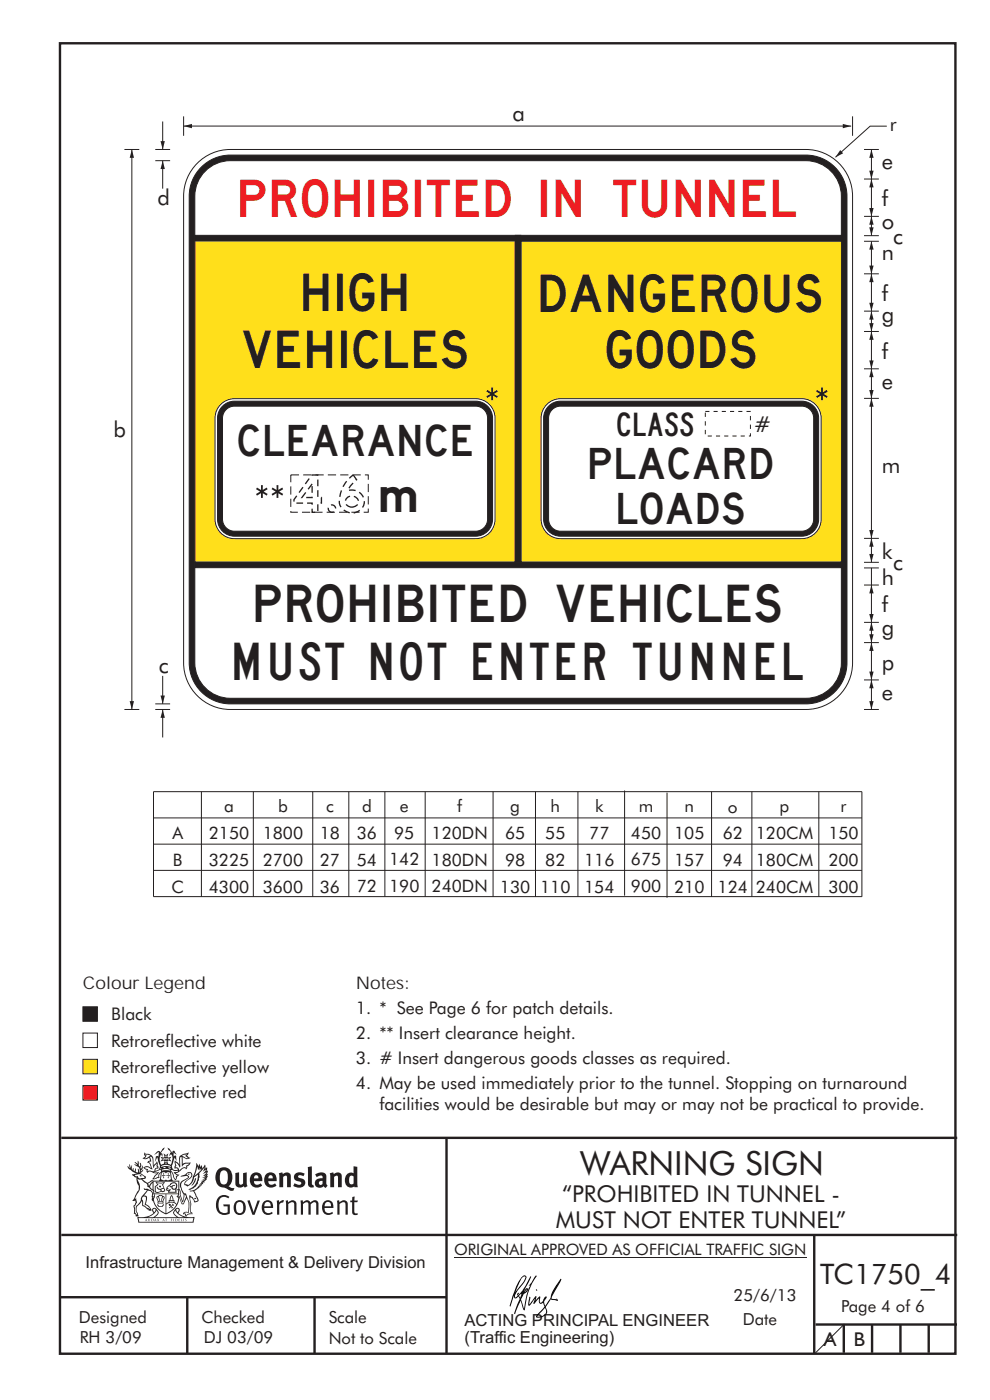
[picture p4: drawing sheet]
<svg xmlns="http://www.w3.org/2000/svg" width="210mm" height="297mm" viewBox="0 0 210 297" stroke-linecap="round" stroke-linejoin="round" font-family="sans-serif">
<g fill="none" stroke="#231f20" stroke-width=".51">
<path d="M12.7 9.2h190v278h-190zM13 241.4h190M94.7 241.4v45.8M12.7 275.2h82M13 262h190M39.7 275.2v12M66.7 275.2v12M172.7 262.2v25M173 281h30M179 281v6M185 281v6M191 281v6"/>
<path d="M197 281v6"/>
</g>
<path d="M96.3 266.7h74.7" fill="none" stroke="#231f20" stroke-width=".21"/>
<path d="M17.6 219.2h3.1v3h-3.1z" fill-rule="evenodd" fill="#fff" stroke="#231f20" stroke-width=".21"/>
<path d="M17.6 230.3h3.1v3.1h-3.1z" fill-rule="evenodd" fill="#ee1d23" stroke="#231f20" stroke-width=".21"/>
<path d="M17.6 213.6h3.1v3.1h-3.1z" fill-rule="evenodd" fill="#231f20" stroke="#231f20" stroke-width=".21"/>
<path d="M17.6 224.7h3.1v3.1h-3.1z" fill-rule="evenodd" fill="#ffdf1b" stroke="#231f20" stroke-width=".21"/>
<g fill="none" stroke="#231f20" stroke-width=".21">
<path d="M32.6 173.5h150.2M32.6 179.1h150.2M42.7 167.9v22.3M53.7 167.9v22.3M66.3 167.9v22.3M74 167.9v22.3M81.6 167.9v22.3M90.2 167.9v22.3M104.6 167.9v22.3M113.6 167.9v22.3M122.6 167.9v22.3M132.5 167.7v22.3"/>
<path d="M141.5 168.1v22.3M150.9 167.9v22.3M159.5 167.9v22.3M173.7 167.9v22.3M32.6 184.6h150.2M182.8 190.2h-150.2v-22.3h150.2v22.3"/>
</g>
<path d="M41.5 35a9.9 9.9 0 0 1 7.3-3.3h122.1a9.9 9.9 0 0 1 9.9 9.9v99a9.9 9.9 0 0 1-9.9 9.9h-122.1a9.9 9.9 0 0 1-9.9-9.9v-99a9.9 9.9 0 0 1 2.6-6.6z" fill-rule="evenodd" fill="#fff" stroke="#231f20" stroke-width=".21"/>
<path d="M42.7 35.5a8.7 8.7 0 0 1 6.1-2.6h122.1a8.7 8.7 0 0 1 8.8 8.7v99a8.7 8.7 0 0 1-8.8 8.7h-122.1a8.7 8.7 0 0 1-8.7-8.7v-99a8.7 8.7 0 0 1 2.6-6.1z" fill-rule="evenodd" fill="#231f20" stroke="#231f20" stroke-width=".21"/>
<path d="M43.2 36.7a7.5 7.5 0 0 1 5.6-2.6h122.1a7.6 7.6 0 0 1 7.6 7.5v99a7.6 7.6 0 0 1-7.6 7.5h-122.1a7.6 7.6 0 0 1-7.5-7.5v-99a7.5 7.5 0 0 1 1.9-4.9z" fill-rule="evenodd" fill="#fff" stroke="#231f20" stroke-width=".21"/>
<path d="M41.3 119.2h137.2v1.2h-137.2z" fill-rule="evenodd" fill="#231f20" stroke="#231f20" stroke-width=".21"/>
<path d="M41.3 50.5h68v68.7h-68z" fill-rule="evenodd" fill="#ffdf1b" stroke="#231f20" stroke-width=".21"/>
<path d="M151.1 109.5v4.3" fill="none" stroke="#231f20" stroke-width=".21"/>
<path d="M110.5 51.1h68v68.1h-68z" fill-rule="evenodd" fill="#ffdf1b" stroke="#231f20" stroke-width=".21"/>
<g fill="#231f20" stroke="#231f20" stroke-width=".21">
<path d="M109.3 49.9h1.2v69.3h-1.2z" fill-rule="evenodd"/>
<path d="M41.3 49.9h137.2v1.2h-137.2z" fill-rule="evenodd"/>
</g>
<path d="M183.3 144.2h3.1M183.3 150.5h3.1M184.9 144.2v6.3" fill="none" stroke="#231f20" stroke-width=".21"/>
<g fill="#231f20">
<path d="M184.4 148.7h.9l-.4 1.8z"/>
<path d="M184.9 144.2l.4 1.8h-.9z"/>
</g>
<path d="M38.9 24.7v4.1M38.9 26.7h141.6" fill="none" stroke="#231f20" stroke-width=".21"/>
<g fill="#231f20">
<path d="M178.8 26.3l1.7 .4-1.7 .5z"/>
<path d="M38.9 26.7l1.8-.4v.9z"/>
</g>
<path d="M26.4 31.7h3.1M188.1 26.8h-3.5l-7.4 6.6" fill="none" stroke="#231f20" stroke-width=".21"/>
<path d="M178.2 31.8l.6 .7-1.6 .9z" fill="#231f20"/>
<path d="M28 31.7v118.8" fill="none" stroke="#231f20" stroke-width=".21"/>
<g fill="#231f20">
<path d="M27.5 148.7h.9l-.4 1.8z"/>
<path d="M28 31.7l.4 1.8h-.9z"/>
</g>
<path d="M180.8 24.7v4.1M184.9 136.3v7.9M26.4 150.5h3.1" fill="none" stroke="#231f20" stroke-width=".21"/>
<g fill="#231f20">
<path d="M184.4 142.5h.9l-.4 1.7z"/>
<path d="M184.9 136.3l.4 1.8h-.9z"/>
</g>
<path d="M183.3 136.3h3.1M183.3 132h3.1M184.9 124.1v7.9" fill="none" stroke="#231f20" stroke-width=".21"/>
<g fill="#231f20">
<path d="M184.4 130.3h.9l-.4 1.7z"/>
<path d="M184.9 124.1l.4 1.8h-.9z"/>
</g>
<path d="M183.3 124.1h3.1M184.9 132v4.3" fill="none" stroke="#231f20" stroke-width=".21"/>
<g fill="#231f20">
<path d="M184.4 134.5h.9l-.4 1.8z"/>
<path d="M184.9 132l.4 1.8h-.9z"/>
</g>
<path d="M183.3 119.3h3.1M184.9 114.2v5.1M183.3 120.5h3.1M184.9 120.5v3.6" fill="none" stroke="#231f20" stroke-width=".21"/>
<g fill="#231f20">
<path d="M184.4 117.5h.9l-.4 1.8z"/>
<path d="M184.9 114.2l.4 1.8h-.9z"/>
</g>
<path d="M184.9 84.5v29.7M183.3 114.2h3.1" fill="none" stroke="#231f20" stroke-width=".21"/>
<g fill="#231f20">
<path d="M184.4 112.4h.9l-.4 1.8z"/>
<path d="M184.9 84.5l.4 1.8h-.9z"/>
</g>
<path d="M184.9 78.2v6.3M183.3 84.5h3.1" fill="none" stroke="#231f20" stroke-width=".21"/>
<g fill="#231f20">
<path d="M184.4 82.7h.9l-.4 1.8z"/>
<path d="M184.9 78.2l.4 1.8h-.9z"/>
</g>
<path d="M183.3 78.2h3.1M184.9 70.3v7.9" fill="none" stroke="#231f20" stroke-width=".21"/>
<g fill="#231f20">
<path d="M184.4 76.5h.9l-.4 1.7z"/>
<path d="M184.9 70.3l.4 1.8h-.9z"/>
</g>
<path d="M183.3 70.3h3.1M184.9 66v4.3" fill="none" stroke="#231f20" stroke-width=".21"/>
<g fill="#231f20">
<path d="M184.4 68.5h.9l-.4 1.8z"/>
<path d="M184.9 66l.4 1.8h-.9z"/>
</g>
<path d="M184.9 58.1v7.9M183.3 66h3.1" fill="none" stroke="#231f20" stroke-width=".21"/>
<g fill="#231f20">
<path d="M184.4 64.2h.9l-.4 1.8z"/>
<path d="M184.9 58.1l.4 1.8h-.9z"/>
</g>
<path d="M183.3 58.1h3.1M184.9 51.2v6.9" fill="none" stroke="#231f20" stroke-width=".21"/>
<g fill="#231f20">
<path d="M184.4 56.3h.9l-.4 1.8z"/>
<path d="M184.9 51.2l.4 1.8h-.9z"/>
</g>
<path d="M183.3 51.2h3.1M183.3 50h3.1M184.9 45.9v4.1" fill="none" stroke="#231f20" stroke-width=".21"/>
<g fill="#231f20">
<path d="M184.4 48.2h.9l-.4 1.8z"/>
<path d="M184.9 45.9l.4 1.8h-.9z"/>
</g>
<path d="M184.9 38v7.9M183.3 45.9h3.1" fill="none" stroke="#231f20" stroke-width=".21"/>
<g fill="#231f20">
<path d="M184.4 44.1h.9l-.4 1.8z"/>
<path d="M184.9 38l.4 1.8h-.9z"/>
</g>
<path d="M183.3 38h3.1M184.9 31.7v6.3" fill="none" stroke="#231f20" stroke-width=".21"/>
<g fill="#231f20">
<path d="M184.4 36.2h.9l-.4 1.8z"/>
<path d="M184.9 31.7l.4 1.8h-.9z"/>
</g>
<path d="M183.3 31.7h3.1M32.9 149.3h3.2M34.5 150.5v6" fill="none" stroke="#231f20" stroke-width=".21"/>
<path d="M34.5 150.5l.5 1.8h-.9z" fill="#231f20"/>
<path d="M32.9 150.5h3.2M34.5 143.4v5.9" fill="none" stroke="#231f20" stroke-width=".21"/>
<path d="M34.1 147.6h.9l-.5 1.7z" fill="#231f20"/>
<path d="M32.9 31.7h3.2M34.5 34.1v5.9" fill="none" stroke="#231f20" stroke-width=".21"/>
<path d="M34.5 34.1l.5 1.8h-.9z" fill="#231f20"/>
<path d="M32.9 34.1h3.2M34.5 25.8v5.9" fill="none" stroke="#231f20" stroke-width=".21"/>
<path d="M34.1 29.9h.9l-.5 1.8z" fill="#231f20"/>
<path d="M46.6 86a4.1 4.1 0 0 1 3.1-1.4h51.2a4.1 4.1 0 0 1 4.1 4.1v21.5a4.1 4.1 0 0 1-4.1 4.1h-51.2a4.1 4.1 0 0 1-4.1-4.1v-21.5a4.1 4.1 0 0 1 1-2.7z" fill-rule="evenodd" fill="#fff" stroke="#231f20" stroke-width=".21"/>
<path d="M47.2 86.2a3.6 3.6 0 0 1 2.5-1.1h51.2a3.6 3.6 0 0 1 3.6 3.6v21.5a3.6 3.6 0 0 1-3.6 3.5h-51.2a3.6 3.6 0 0 1-3.6-3.5v-21.5a3.6 3.6 0 0 1 1.1-2.5z" fill-rule="evenodd" fill="#231f20" stroke="#231f20" stroke-width=".21"/>
<path d="M48.2 86.7l1-.5h.5h51.2a2.55 2.55 0 0 1 2.5 2.5v21.5a2.55 2.55 0 0 1-2.5 2.5h-51.2a2.55 2.55 0 0 1-2.5-2.5v-21.5a2.54 2.54 0 0 1 1-2z" fill-rule="evenodd" fill="#fff" stroke="#231f20" stroke-width=".21"/>
<path d="M61.7 100.7h16.4v8h-16.4z" fill="none" stroke="#231f20" stroke-width=".21" stroke-dasharray="1.7 .9" stroke-linecap="butt"/>
<g fill="#231f20">
<path d="M103.4 82.7l.8 .5v-1h.4v1l.8-.5 .2 .4-.8 .5 .8 .5-.2 .3-.8-.5v1h-.4v-1l-.9 .5-.2-.3 .9-.5-.8-.5z"/>
<path d="M54.5 103.4l.9 .5v-1h.3v1l.9-.5 .2 .4-.9 .5 .9 .5-.2 .3-.9-.5v1h-.3v-1l-.9 .5-.2-.3 .9-.5-.9-.5z"/>
<path d="M57.8 103.4l.9 .5v-1h.3v1l.9-.5 .2 .4-.9 .5 .9 .5-.2 .3-.9-.5v1h-.3v-1l-.9 .5-.2-.3 .9-.5-.9-.5z"/>
</g>
<path d="M151.1 109.5v4.3" fill="none" stroke="#231f20" stroke-width=".21"/>
<path d="M173.3 82.7l.9 .5v-1h.3v1l.9-.5 .2 .4-.9 .5 .9 .5-.2 .3-.9-.5v1h-.3v-1l-.9 .5-.2-.3 .9-.5-.9-.5z" fill="#231f20"/>
<path d="M115.8 86a4.1 4.1 0 0 1 3.1-1.4h51.2a4.1 4.1 0 0 1 4.1 4.1v21.5a4.1 4.1 0 0 1-4.1 4.1h-51.2a4.1 4.1 0 0 1-4.1-4.1v-21.5a4.1 4.1 0 0 1 1-2.7z" fill-rule="evenodd" fill="#fff" stroke="#231f20" stroke-width=".21"/>
<path d="M116.4 86.2a3.6 3.6 0 0 1 2.5-1.1h51.2a3.6 3.6 0 0 1 3.6 3.6v21.5a3.6 3.6 0 0 1-3.6 3.5h-51.2a3.6 3.6 0 0 1-3.6-3.5v-21.5a3.6 3.6 0 0 1 1.1-2.5z" fill-rule="evenodd" fill="#231f20" stroke="#231f20" stroke-width=".21"/>
<path d="M117.3 86.7l1-.5h.6h51.2a2.55 2.55 0 0 1 2.5 2.5v21.5a2.55 2.55 0 0 1-2.5 2.5h-51.2a2.55 2.55 0 0 1-2.5-2.5v-21.5a2.54 2.54 0 0 1 .9-2z" fill-rule="evenodd" fill="#fff" stroke="#231f20" stroke-width=".21"/>
<path d="M149.6 87.3h9.6v5.2h-9.6z" fill="none" stroke="#231f20" stroke-width=".21" stroke-dasharray=".9 .9" stroke-linecap="butt"/>
<path d="M179.1 280.9l-6.1 6.1" fill="none" stroke="#231f20" stroke-width=".21"/>
<g fill="#231f20">
<path d="M47 248.4a2.55 2.55 0 0 0 0 2.7l.3 .2a.81 .81 0 0 0 1-1v-.5a1.04 1.04 0 0 0-1.1-1.5zM46.3 248.1a1.82 1.82 0 0 1 2.1-.2 1.82 1.82 0 0 1 .9 1.8 2.29 2.29 0 0 1-.8 2l.7 .3h.5l-.2 .6a2.87 2.87 0 0 1-2-.7 2.12 2.12 0 0 1-1.7-3.1z" fill-rule="evenodd"/>
<path d="M49.9 248.9l.8-.2v2a.46 .46 0 0 0 .3 .6 .46 .46 0 0 0 .6-.3v-2.1l.7-.2v2.4l.2 .5-.5 .3-.3-.3a1.02 1.02 0 0 1-1.2 .3 1.02 1.02 0 0 1-.6-1.1z" fill-rule="evenodd"/>
<path d="M54 249.5l-.1 .5h.9a.49 .49 0 0 0-.2-.6 .49 .49 0 0 0-.6 .1zM53.4 249.1a1.34 1.34 0 0 1 1.6-.2 1.34 1.34 0 0 1 .6 1.5v.2h-1.7a.77 .77 0 0 0 .5 .8 .77 .77 0 0 0 .9-.4l.3 .5a1.59 1.59 0 0 1-2 .2 1.59 1.59 0 0 1-.5-2.1z" fill-rule="evenodd"/>
<path d="M57 249.5l-.1 .5h1a.49 .49 0 0 0-.2-.6 .49 .49 0 0 0-.7 .1zM56.4 249.1a1.34 1.34 0 0 1 1.6-.2 1.34 1.34 0 0 1 .7 1.5v.2h-1.8a.77 .77 0 0 0 .5 .8 .77 .77 0 0 0 .9-.4l.4 .5a1.59 1.59 0 0 1-2.1 .2 1.59 1.59 0 0 1-.5-2.1z" fill-rule="evenodd"/>
<path d="M59.2 248.9l.7-.2 .1 .4a.95 .95 0 0 1 1-.3 .95 .95 0 0 1 .7 .8v2.3h-.8v-2.3a.46 .46 0 0 0-.8 .1v2.2h-.8z" fill-rule="evenodd"/>
<path d="M62.6 249.1a1.75 1.75 0 0 1 2-.1l-.2 .5-.6-.2a.43 .43 0 0 0-.6 .3l.4 .3a1.04 1.04 0 0 1 1.2 1.1 1.04 1.04 0 0 1-1.4 1l-1.2-.4 .3-.6 1 .4 .4-.4a.88 .88 0 0 0-1-.5l-.4-.2-.1-.4z" fill-rule="evenodd"/>
<path d="M65.3 247.6l.8-.2 .1 3.8 .3 .2 .1 .4a.88 .88 0 0 1-1 0 .88 .88 0 0 1-.3-1z" fill-rule="evenodd"/>
<path d="M67.8 250.6a.43 .43 0 0 0-.1 .7 .43 .43 0 0 0 .7-.1v-.7zM66.8 249.1a1.7 1.7 0 0 1 2.4 .1v1.9l.3 .4-.4 .5-.5-.4a1.03 1.03 0 0 1-1.7-.1 1.03 1.03 0 0 1 .8-1.5h.7v-.4a.8 .8 0 0 0-1.2 .1z" fill-rule="evenodd"/>
<path d="M70 248.9l.7-.2 .1 .4a.95 .95 0 0 1 1-.3 .95 .95 0 0 1 .7 .8v2.3h-.8v-2.3a.46 .46 0 0 0-.8 .1v2.2h-.8z" fill-rule="evenodd"/>
<path d="M74.3 249.5a1.48 1.48 0 0 0 0 1.7h.5l.2-.1v-1.5l-.3-.2zM75 247.4l.8 .1 .1 4.4h-.7l-.1-.2a1.26 1.26 0 0 1-1.4 0 1.26 1.26 0 0 1-.5-1.3 1.29 1.29 0 0 1 .4-1.4 1.29 1.29 0 0 1 1.4-.1z" fill-rule="evenodd"/>
<path d="M46.4 253.9a1.72 1.72 0 0 1 2.3 0l-.3 .3a1.24 1.24 0 0 0-1.4-.2 1.24 1.24 0 0 0-.6 1.4 1.49 1.49 0 0 0 1.2 1.9l.7-.1v-1.3h-.8l-.1-.4h1.3v1.9a1.93 1.93 0 0 1-2.2 0 1.93 1.93 0 0 1-.7-2.2l.2-.8z" fill-rule="evenodd"/>
<path d="M50.4 255.1a1.65 1.65 0 0 0 .2 2.2 .99 .99 0 0 0 1-1.4 .78 .78 0 0 0-.4-.8 .78 .78 0 0 0-.8 0zM50 254.9a1.33 1.33 0 0 1 1.6-.1 1.33 1.33 0 0 1 .5 1.4 1.31 1.31 0 0 1-1.3 1.6 1.31 1.31 0 0 1-1.2-1.6v-.6z" fill-rule="evenodd"/>
<path d="M52.5 254.7l.4-.1 .9 2.6 .8-2.5h.5l-1.1 3h-.5z" fill-rule="evenodd"/>
<path d="M56.3 255.2l-.2 .7h1.3a.7 .7 0 0 0-.3-.8 .7 .7 0 0 0-.8 .1zM55.9 255a1.22 1.22 0 0 1 1.5-.2 1.22 1.22 0 0 1 .5 1.5h-1.8a.93 .93 0 0 0 .5 1 .93 .93 0 0 0 1.1-.2l.2 .3a1.43 1.43 0 0 1-1.8 .1 1.43 1.43 0 0 1-.6-1.7z" fill-rule="evenodd"/>
<path d="M58.7 254.7l.4-.1 .1 .5 .4-.4 .6-.1-.2 .5a.66 .66 0 0 0-.8 .7v1.9h-.4z" fill-rule="evenodd"/>
<path d="M60.6 254.7l.4-.1 .1 .5a.94 .94 0 0 1 1-.5 .94 .94 0 0 1 .8 .8v2.3h-.5l-.1-2.5a.81 .81 0 0 0-1.2 .3v2.2h-.4z" fill-rule="evenodd"/>
<path d="M63.7 254.7l.5-.1 .1 .5 .4-.3a.78 .78 0 0 1 1.1 .3 .9 .9 0 0 1 1-.5 .9 .9 0 0 1 .8 .8v2.3h-.5l-.1-2.5a.67 .67 0 0 0-1.1 .3v2.2h-.5v-2.4l-.4-.3-.7 .4v2.3h-.5z" fill-rule="evenodd"/>
<path d="M69 255.2l-.1 .7h1.3a.7 .7 0 0 0-.3-.8 .7 .7 0 0 0-.9 .1zM68.7 255a1.22 1.22 0 0 1 1.5-.2 1.22 1.22 0 0 1 .5 1.5h-1.8a.93 .93 0 0 0 .4 1 .93 .93 0 0 0 1.2-.2l.1 .3a1.44 1.44 0 0 1-1.7 .1 1.44 1.44 0 0 1-.6-1.7z" fill-rule="evenodd"/>
<path d="M71.4 254.7l.5-.1 .1 .5a.94 .94 0 0 1 1-.5 .94 .94 0 0 1 .8 .8v2.3h-.5l-.1-2.5a.81 .81 0 0 0-1.2 .3v2.2h-.4z" fill-rule="evenodd"/>
<path d="M74.7 253.9l.5-.1v.9h.7l-.1 .3h-.6v2.2l.1 .2h.5l.1 .3a.75 .75 0 0 1-1.2-.6v-2.1h-.4v-.3h.4z" fill-rule="evenodd"/>
<path d="M30.8 244.9l1.1 .3-.9 .5h-.4l.6-.5zM31.8 245.4h.2a2.44 2.44 0 0 1 .4 1.9l.1 .5 .7-1-.1 .6 .3 .3a.57 .57 0 0 0-.6 .7l-1-.1-.5 .2 .2-.5-.8-.3 .7-.1 .9 .5 .1-.1-.6-1.3-.2-.2h.5zM30.7 244.4l-.1 .5 .2 .4-.6 .4a1.04 1.04 0 0 0 1.4-.1l.2 .6-.3 .1-.2 .4a.94 .94 0 0 1 .8 1.1l-.2-.1a1.16 1.16 0 0 0-1.5-.1l.3 .4 .4 .2 .1 .5 .2 .1 .1-.2a.94 .94 0 0 1 1.1 .2l.8 .1-1.2 1.2a1.13 1.13 0 0 0 1.2-.2l.4-.1-.1-.4 .5-.8a.83 .83 0 0 0-.6 1.1l-.3-.1-.7 .4 1.1-1.4-.5 .1-.5-.1 1.3-.5-.1-.1-.9 .4v-.3l.2-.2 .3 .1 .1-.3-.2-.4v-.6l-.1-.4-.7 1v-.7a1.42 1.42 0 0 0-1.6-1.8z" fill-rule="evenodd"/>
<path d="M38.5 245.2l.5-.2 .7-.1-.6 .3 .8 .5h-.3zM38.3 245.5l.2-.1 .1 2a1.69 1.69 0 0 1 1.6-.6l-.8 .5 .1 .5a1.1 1.1 0 0 0-1.5 .6l-.1-.5-.2-.2h-.5l.3-.4-.3-.7a1.42 1.42 0 0 1 .8 1.1l.2-.1zM37.1 246.2l.1 1-.2 .3 .1 .4h.5l.1 .2a.96 .96 0 0 1-1.1-.1l-.1 .1a1.06 1.06 0 0 0 1.3 .2v.1a.72 .72 0 0 1-1 .2l.3 .5 .6 .2-.4 .2-.1 .6-.2-.3-.4-1.1-.4-.4 .4 .9a1.54 1.54 0 0 0 .7 1.2l.2-.3a.58 .58 0 0 1 .4-.8l.2-.1h-.3l-.5-.3 .9-.5a.93 .93 0 0 1 1.2-.5v.2l.2-.2 .1-.5a.99 .99 0 0 0 .7-.8l-1.3 .1-.3 .2-.1-1.4 .9 .4 .9-.3h-.4l-.5-.4 .4-.7-.6 .2a1.46 1.46 0 0 0-1.4 2.1v.4l-.2-.4z" fill-rule="evenodd"/>
<path d="M35.6 248.9l.2 .1-.1 .3 .4 .1h-.4v.6l-.1-.6h-.3l.3-.1z" fill-rule="evenodd"/>
<path d="M34.6 248.9l.2 .1v.3l.3 .1h-.3l-.1 .6v-.6h-.4l.4-.1z" fill-rule="evenodd"/>
<path d="M34.3 248.8a.57 .57 0 0 1 .9 .2 .57 .57 0 0 1 .9-.2l.2 1.4h-.2a.57 .57 0 0 1-.9 0 .69 .69 0 0 1-1.1 0zM34.2 248.1l-.3 2.1-.2 .4h3l-.2-.4-.3-2.1h-.2v.2l-.8-.1-.8 .1v-.2z" fill-rule="evenodd"/>
<path d="M34.2 252.4a.3 .3 0 0 0 .6 0 .3 .3 0 0 0-.6 0zM33.3 250.9l.3 .3-.3 .4a.79 .79 0 0 0 0 1.3l.8-.2-.1-.3a.55 .55 0 0 1-.7-.6l.1-.1 .2 .3 .3 .2 .8-.2-.4-.7 .4-.4-.7 .2zM33 250.7l1.1 .2 .9-.2-.4 .6 .4 1.2a.56 .56 0 0 1-.8 .3l-.2 .1a.73 .73 0 0 1-.9 .1 .73 .73 0 0 1-.3-1v-.4l.6-.4z" fill-rule="evenodd"/>
<path d="M35.6 251.8l.7-.4a.58 .58 0 0 1 1-.1 .58 .58 0 0 1-.4 .9l-.3-.3a.43 .43 0 0 1 .6-.4 .57 .57 0 0 0-.8 .2l-.2-.1-.3 .1 .4 .2a.55 .55 0 0 0 .9 .4v.5h-1.3l.3-.4-.1-.1-.6 .1 .2-.3-.2-.1zM35.4 251.8l-.1 .2a.39 .39 0 0 0 .2 .6h.3l-.2 .4h1.9l-.1-.8a.86 .86 0 0 0-.1-1.3 .86 .86 0 0 0-1.3 .4z" fill-rule="evenodd"/>
<path d="M36 254.8h.8v.2h-.8zM36.4 253.8l.2 .8h-.4zM36.4 253.5l-.3 .5-.1 .6h-.2v.4l-.7 .4 .2 .1a1.48 1.48 0 0 1 2.1 .2l.2-.1-.6-.5v-.5h-.2l-.1-.6z" fill-rule="evenodd"/>
<path d="M35.8 255.4l.4 .1 .1 .3 .3-.2-.2-.2a.38 .38 0 0 1 .5 .5l-.2-.2-.3 .2 .3 .2-.3 .3-.1-.4-.4 .4-.1-.2 .4-.3-.1-.1-.2 .1z" fill-rule="evenodd"/>
<path d="M34.5 254h.2v.2l-.2 .6h-.2zM33.6 255.3h.9v.2a.55 .55 0 0 1-.8 .4v-.2l-.2-.1zM33.4 254h.2l.2 .8h-.2zM33.6 255l.8-.1 .1 .2h-.8zM33.8 253.7h.5l-.2 1.1h-.1zM33.3 253.8l-.1 .3 .3 1.1a.48 .48 0 0 0-.1 .6 .48 .48 0 0 0 .5 .2h.5a.49 .49 0 0 0 .2-.8l.3-1.1-.1-.3a1.42 1.42 0 0 0-1.5 0z" fill-rule="evenodd"/>
<path d="M33.7 251.5l.4 .1 .1 .3h-.3z" fill-rule="evenodd"/>
<path d="M41.3 250.1l.3-.2-.2 .8-.6 .8h-.2l.5-.7z" fill-rule="evenodd"/>
<path d="M39.7 249l.3-.2 .5 .2a.88 .88 0 0 1-.6 1.1 1.22 1.22 0 0 0-.8 1.3l.5 .2a.72 .72 0 0 0 .9-.4l.5-.8 .2-.6 .8-.6v.2a2.85 2.85 0 0 1-2 2.9l.1 .1a2.13 2.13 0 0 0 1.9-1.5v-.3a2.01 2.01 0 0 0 .3-1.7l1.1-1.3-.4 1 .7-.5-.7 1 .8-.4-.8 .8 .7-.2-.9 .6 .8-.1-.8 .4h.7l-.8 .3 .3 .2h-.4l.2 .3h-.4l.2 .3h-.4l.1 .2h-.1a2.16 2.16 0 0 1-2 1.1l.1 .2 .4-.1a.76 .76 0 0 1 .7 .8l.5 1.2-.6 .2a1.45 1.45 0 0 0-1.1-1.3l.2 1.8-.1 1.8 .4 .3a1.07 1.07 0 0 0-1.2 .4v-.3l-.5-.2a.87 .87 0 0 1 1.1-.1v-.7a4.4 4.4 0 0 0-.6-3.1l-.1-.3h-.2a2.16 2.16 0 0 1-.7-2.2l.3-.4 1.2-.7a.55 .55 0 0 0-.4-.8zM37.8 252.4a.76 .76 0 0 1 .3 1.1l.6 1.6 .4-1.7 .2 .1a.61 .61 0 0 1-.1 .9l-.3 .8-.2 .1-.7-1.6-.3 .1a1.18 1.18 0 0 0 .1-1.4zM41.8 247.5l.2 .7 .3-.5v.6l.4-.5a1.9 1.9 0 0 1-1.2 1.4l-.3 .3zM38.2 249.6l1.4-.2 .2 .2v.3l-.5 .2a1.26 1.26 0 0 0-.9 1.9l.2 .7a1.84 1.84 0 0 1 .1 2.1l-.4-1.4a.96 .96 0 0 0-.4-1.2l-.4 .2a.78 .78 0 0 1 0 1.3l.1 .3h.4l.4 1.1a.38 .38 0 0 0 .2 .4 .38 .38 0 0 0 .4-.1l.6-1.2a2.94 2.94 0 0 1 .4 2.5l-.1 .4h-.8l-.3 .4v.2l.4-.1 .1 .4 .2 .1a1.02 1.02 0 0 1 1.3-.5v-.4l-.3-.1 .1-1.8-.3-1.3h.1a1.14 1.14 0 0 1 .8 1 .63 .63 0 0 0 .8-.2 .63 .63 0 0 0-.2-.9l-.6-1.2 .9-.6 .2-.4h.3l-.1-.2h.4l-.1-.3h.3l-.1-.3 .5-.1-.2-.2 .6-.4v-.2h-.2l.4-.5h-.3l.3-.5-.4 .1 .4-.5v-.3l-.3 .2 .2-.7-.1-.2-.4 .3v-.8l-.6 .8-.2-.8-.2 .5-.3-.7-.1 .6-.5-.8-.1 1.4-.6 1.8a1.81 1.81 0 0 1-1 1.5l-.6-.2a1.75 1.75 0 0 1 1.1-1.2 .75 .75 0 0 0 .1-1.3 .75 .75 0 0 0-1.2 .4z" fill-rule="evenodd"/>
<path d="M41.2 254.1h.3l.2 .2-.4 .1z" fill-rule="evenodd"/>
<path d="M29.4 258.4h11.6l-.1 .8h-11.4zM31.3 258.2l.5-.1a2.48 2.48 0 0 0 1.4-1.3l.3 .5-.5 .6-.5 .3zM32.5 256.6l.3-.2 .2 .1-.3 .7zM37.2 256.8a2.65 2.65 0 0 0 1.8 1.4h-1.1l-.5-.3-.5-.6zM37.4 256.5l.2-.1 .3 .2-.3 .6zM29.2 258.2l.1 1.2h11.8l.2-1.1-.2-.1a4.1 4.1 0 0 1-3.3-.9l.3-.4-.1-.6a1.06 1.06 0 0 0-1.3 1l.2 .4 .6 .5h-4.7l.3-.1a.84 .84 0 0 0 .6-.8 .84 .84 0 0 0-.5-.8l-.3-.2h-.5l-.1 .6 .3 .4a4.2 4.2 0 0 1-3.4 .9z" fill-rule="evenodd"/>
<path d="M31 258.7l.1 .2h-.2zM31 258.5l-.3 .6 .4-.2 .2 .2z" fill-rule="evenodd"/>
<path d="M31.3 258.6h.3v.4a.25 .25 0 0 0 .2-.1 .25 .25 0 0 0-.1-.3h.1a.29 .29 0 0 1 0 .4 .29 .29 0 0 1-.4 0 .29 .29 0 0 1 0-.4z" fill-rule="evenodd"/>
<path d="M32.2 258.6a.22 .22 0 0 1 .3 .2 .22 .22 0 0 1-.3 .2zM32 258.6l.1 .4a.33 .33 0 0 0 .4 0 .33 .33 0 0 0 0-.4 .33 .33 0 0 0-.5 0z" fill-rule="evenodd"/>
<path d="M32.9 258.7l.1 .2h-.2zM32.9 258.5l-.2 .6 .3-.2 .2 .2z" fill-rule="evenodd"/>
<path d="M33.3 258.6h.2l.1 .1 .2-.1-.2 .2 .2 .3-.3-.3-.1 .3h-.1l.2-.3z" fill-rule="evenodd"/>
<path d="M34.7 258.7l.1 .2h-.2zM34.7 258.5l-.3 .6 .4-.2 .2 .2z" fill-rule="evenodd"/>
<path d="M35 258.5h.5l-.2 .1v.5h-.2l.1-.5z" fill-rule="evenodd"/>
<path d="M36.2 258.6l.3-.1-.1 .1v.2h.1h-.1v.3h-.2z" fill-rule="evenodd"/>
<path d="M36.7 258.6h.2v.5h-.2z" fill-rule="evenodd"/>
<path d="M37.3 258.6a.22 .22 0 0 1 .3 .2 .22 .22 0 0 1-.3 .2zM37.1 258.6v.4a.33 .33 0 0 0 .5 0 .33 .33 0 0 0 0-.4 .33 .33 0 0 0-.5 0z" fill-rule="evenodd"/>
<path d="M37.8 258.6l.4-.1-.2 .1v.2h.1h-.1v.2l.2 .1h-.4z" fill-rule="evenodd"/>
<path d="M38.4 258.6h.2l-.1 .4 .2 .1h-.3z" fill-rule="evenodd"/>
<path d="M38.9 258.6h.2v.5h-.2z" fill-rule="evenodd"/>
<path d="M39.3 258.6h.2h-.1l.2 .3-.2 .2-.1-.1v-.1l.2 .1z" fill-rule="evenodd"/>
<path d="M34.2 247.4a1.51 1.51 0 0 1 2 .2 2.67 2.67 0 0 0-2.1 0zM35.7 247.6l.4 .1 .1 .3-.4-.1zM34.6 247.6h.5l.1 .2h-.4zM34 247.8l.3 .2h-.3zM34.9 246.9l.3-.2 .3 .2zM34.9 245.6l.2 .1v.3h-.2zM35 245.1l.2 .2 .2-.2-.1 .3h-.2zM35.1 246.3h.2l.1 .4-.2-.2-.2 .2zM35.3 245.7l.2-.1v.4h-.2zM34.4 245.7h.3l.1 .3-.4 .1 .2-.2zM35.7 245.7h.3l-.2 .2 .2 .2-.4-.1zM32.7 244.9l1-.5-.1 1-.2-.2-.3 .2-.3 1.1 .5-1 .3 .9a1.84 1.84 0 0 1 .2 1.7l.4 .1a2.48 2.48 0 0 1 2.2 0l.2-.2-.2-.7 .7-1.8 .4 .7-.2-1-.2-.1-.2 .3v-.9l.6 .4-.6-.8-.3 .1-.1 .4-.5-.9-.5-.3 .2 .5 .6 .5-.5 .8 .4-.4a2.06 2.06 0 0 1 0 2.3l-.5-.2-.2-.6 .1-.1 .8 .2-.4-.5 .4-.5-.7 .2-.2-.2 .2-.7-.5 .4-.5-.4 .2 .7-.2 .2-.7-.2 .4 .5-.4 .5 .8-.2 .1 .1-.2 .6-.5 .2a2.02 2.02 0 0 1 0-2.2l.3 .5-.1-.7-.3-.1 .8-1.2-.4 .3-.5 .8-.2-.3a.8 .8 0 0 0-.8 .5z" fill-rule="evenodd"/>
<path d="M29.2 250.1l.3 .1a.61 .61 0 0 1 .8 .4l.3 .2a.8 .8 0 0 1 .6 1l.4 .1 .5 .5a1 1 0 0 1 .5 1.1l-.1 .7v-.5h-.1a.96 .96 0 0 0-.8-1.3l-.2-.2h-.7l-.1-.1-.1 .1 .1 .3h.6l-1.2 1.3-.2 1-.4 .6a1.33 1.33 0 0 0-.5 1.8l.2 .5a1.26 1.26 0 0 1-.5-1.5l-.1-.3a1.56 1.56 0 0 0 .4-1.7l-.3 .2 .2-.5a3.2 3.2 0 0 0 .7-3zM30.4 253.9h.4a2.06 2.06 0 0 1-.1 1.6l.7 .5 .4 .4-.6-.1-.8-.6-.1-.9a.51 .51 0 0 1 .1-.9zM28.6 249.3a1.52 1.52 0 0 1 2.1 .5l-1.1 .2-.2-.1-.1-.4h-.5zM27.5 247v.8l-.3-.4h-.1a3.1 3.1 0 0 0 1.9 1.6l-1 .1 .5 .6 .5 .1 .1 1.1a1.84 1.84 0 0 1-.3 2.5l-.4 .9-.3 .4 .2 .1 .4-.1 .1 .4-.2 .5-.3 .2 .1 1.7h.2l.3 .5 .1 .1 .4-.1-.1-.5a1.3 1.3 0 0 1-.1-1.7l.9-1 .1 1.1 .6 .2 .5 .5 .1-.1 .2 .3h.5a1.85 1.85 0 0 0-1.2-1.4l.1-.3a1.39 1.39 0 0 0 0-1.4l-.5-.1 .5-.5a.66 .66 0 0 1 .9-.4 .66 .66 0 0 1 .3 .9l-.1 .4 .2-.1v.2l-.1 .3 .2 .5 .1-.3a2.24 2.24 0 0 0 .1-2.2 .73 .73 0 0 1-.7-.7 .73 .73 0 0 1 .6-.7v-.2a.94 .94 0 0 0-.9 .8 .48 .48 0 0 1-.1-.6 .48 .48 0 0 1 .5-.2l.5-.3a.51 .51 0 0 0-.8 .2l-.5 .2-1-.8h.6l.2-.5-1.2-.7 .5-.5v-.3l-.5 .4 .1-.2a.69 .69 0 0 0 .2-1v.4l-.2 .3v-1.1l-.3-.2 .1 .6-.1 .2-.4-1.3v.7l-.6-.4 .5 .7-.6-.2 .3 .3a1 1 0 0 1 .7 1.4l-.2-.8v.9l-.5-.2v-.8l-.2 .7-.2-.1-.1-.6-.2 .4-.2-.2 .1-.7-.2 .5z" fill-rule="evenodd"/>
<path d="M29.6 249.4l.2-.1 .3 .2z" fill-rule="evenodd"/>
<path d="M32.4 250.5h5.6v2l-.2-.1v-1.7h-5.2v2.5h5.2v-.8l.1 .2-.1 1.1v-.3h-2.5v4a4.1 4.1 0 0 0 2.6-3.6l.1-.1a4 4 0 0 1-2.8 3.9 4.2 4.2 0 0 1-2.8-4.7l.1 1.2 .1-.1a3.8 3.8 0 0 0 2.5 3.4v-4h-2.5l-.2-.9z" fill-rule="evenodd"/>
<circle cx="40" cy="249.1" r=".17"/>
</g>
<g fill="#010202">
<path d="M111.6 273.7l.2-.2-.5 .7zM110.4 274.5l.3 .1-.3 .7-.3-.4zM110.9 270.9l.5-.1a9.3 9.3 0 0 1-2 3.2l-.1 .2 1-2.5zM110.6 271a14.7 14.7 0 0 0-2.2 4.9l-.3 1.2 .1 .1 .8-2.4a.42 .42 0 0 0 .2 .7 .42 .42 0 0 0 .6-.3l.2-.2 .2 .6-1.1 3.1h.2l1.1-2.8 .6 1.9 .2 .2 .2-.5a13.5 13.5 0 0 1 2-6.2l.5-.5-.2-.2-1.6 2.1 .4-.1a14.9 14.9 0 0 0-1.3 5.1l-.4-1.2a1.39 1.39 0 0 1 .2-1.8l.1-.2a.92 .92 0 0 0 .8-1.2 .75 .75 0 0 0-.7 .7l-.2 .2 1.6-3.4h-.1l-.4 .7a10.5 10.5 0 0 1-2.2 3.2l.2-.4a.32 .32 0 0 0-.4 .2 .32 .32 0 0 0 .1 .4l-.5 .4a3.2 3.2 0 0 1 1.1-2.3l.5-.6a2.49 2.49 0 0 0 .7-1.6l-.3-.2z" fill-rule="evenodd"/>
<path d="M115.6 277.5a1.15 1.15 0 0 1 .1 1.3 1.15 1.15 0 0 1-1.2 .5h-.5zM112.3 275.1l-.3 1.7 .3 .2 1.2-1.5-.3 1.1 1.1-1.2a.94 .94 0 0 0 .4 1.2l.5-.3 .3 .9-1.2 1.3a.98 .98 0 0 0-.5 1 1.9 1.9 0 0 0 2.3-1.3l-.1-.3a1.02 1.02 0 0 1 .3-1.4l.5-.9 1.5 .3-.2-.5v.3l-1.1-.2v-.2l2-3.6 .1-.3-.1-.1-1.8 2.7a6.6 6.6 0 0 1-1.5 3l-.2-.2a1.01 1.01 0 0 1 .4-1.4l.1-.2-.3-.2-.3 .5-.2 .5-.5 .4-.2-.4 .1-.9-.2-.1-.8 .9 .2-.9h-.1l-1.4 1.7 .2-1.4v-.1z" fill-rule="evenodd"/>
<path d="M113.7 273.5l.3 .3h-.3z" fill-rule="evenodd"/>
</g>
<text font-size="7.9" fill="#ee1d23" x="51" y="46">PROHIBITED IN TUNNEL</text>
<g font-size="7.9" fill="#231f20">
<text x="64.4" y="66">HIGH</text>
<text x="114.7" y="66.2">DANGEROUS</text>
<text x="51.6" y="78.1">VEHICLES</text>
<text x="128.7" y="78.1">GOODS</text>
<text x="62.4" y="108.7">4.6</text>
<text x="54.2" y="132">PROHIBITED VEHICLES</text>
<text x="49.8" y="144.2">MUST NOT ENTER TUNNEL</text>
</g>
<text font-size="7.1" fill="#231f20" x="123" y="249.4">WARNING SIGN</text>
<g font-size="6.6" fill="#231f20">
<text x="50.6" y="96.8">CLEARANCE</text>
<text x="125.2" y="101.7">PLACARD</text>
<text x="131.2" y="111.2">LOADS</text>
</g>
<text font-size="6" fill="#231f20" x="174" y="272.3">TC1750_4</text>
<text font-size="5.3" fill="#231f20" x="80.8" y="108.7">m</text>
<g font-size="4.9" fill="#231f20">
<text x="131" y="92.5">CLASS</text>
<text x="119.2" y="255.1">“PROHIBITED IN TUNNEL -</text>
<text x="117.9" y="260.6">MUST NOT ENTER TUNNEL”</text>
</g>
<g font-size="4.7" fill="#231f20">
<text x="108.7" y="25.7">a</text>
<text x="187.1" y="35.9">e</text>
<text x="33.4" y="43.4">d</text>
<text x="187.1" y="43.7">f</text>
<text x="187.1" y="48.5">o</text>
<text x="189.4" y="51.8">c</text>
<text x="187.1" y="55.2">n</text>
<text x="187.1" y="63.8">f</text>
<text x="187.1" y="68.3">g</text>
<text x="187.1" y="76.1">f</text>
<text x="187.1" y="82.5">e</text>
<text x="24.1" y="92.7">b</text>
<text x="160" y="91.7">#</text>
<text x="187.1" y="100.4">m</text>
<text x="187.1" y="118.5">k</text>
<text x="187.1" y="124.1">h</text>
<text x="189.4" y="121">c</text>
<text x="187.1" y="129.9">f</text>
<text x="187.1" y="134.7">g</text>
<text x="33.7" y="142.7">c</text>
<text x="187.1" y="142.1">p</text>
<text x="187.1" y="148.4">e</text>
</g>
<g font-size="4.2" fill="#231f20">
<text x="188.8" y="27.7">r</text>
<text x="174.7" y="285.6">A</text>
<text x="181.1" y="285.6">B</text>
</g>
<g font-size="3.7" fill="#231f20">
<text x="17.6" y="209.7">Colour Legend</text>
<text x="75.5" y="209.8">Notes:</text>
<text x="75.5" y="215.1">1. * See Page 6 for patch details.</text>
<text x="23.6" y="216.5">Black</text>
<text x="75.5" y="220.4">2. ** Insert clearance height.</text>
<text x="23.6" y="222.1">Retroreflective white</text>
<text x="23.6" y="227.6">Retroreflective yellow</text>
<text x="75.5" y="225.8">3. # Insert dangerous goods classes as required.</text>
<text x="23.6" y="232.9">Retroreflective red</text>
<text x="75.5" y="231.1">4. May be used immediately prior to the tunnel. Stopping on turnaround</text>
<text x="80.5" y="235.5">facilities would be desirable but may or may not be practical to provide.</text>
</g>
<g font-size="3.6" fill="#231f20">
<text x="47.6" y="172.3">a</text>
<text x="59" y="172.3">b</text>
<text x="69.2" y="172.3">c</text>
<text x="76.8" y="172.3">d</text>
<text x="84.8" y="172.2">e</text>
<text x="97" y="172.3">f</text>
<text x="108.2" y="172.3">g</text>
<text x="116.8" y="172.3">h</text>
<text x="126.2" y="172.3">k</text>
<text x="135.5" y="172.2">m</text>
<text x="145.2" y="172.3">n</text>
<text x="154.4" y="172.4">o</text>
<text x="165.4" y="172.3">p</text>
<text x="178.3" y="172.3">r</text>
<text x="36.6" y="178">A</text>
<text x="44.3" y="178">2150</text>
<text x="55.7" y="178">1800</text>
<text x="67.8" y="178">18</text>
<text x="75.7" y="178">36</text>
<text x="83.6" y="177.9">95</text>
<text x="91.5" y="178">120DN</text>
<text x="107.1" y="178">65</text>
<text x="115.6" y="178">55</text>
<text x="125" y="178">77</text>
<text x="133.8" y="177.9">450</text>
<text x="143" y="178">105</text>
<text x="153.3" y="178.1">62</text>
<text x="160.3" y="178">120CM</text>
<text x="175.7" y="178">150</text>
<text x="36.7" y="183.7">B</text>
<text x="44.3" y="183.7">3225</text>
<text x="55.7" y="183.7">2700</text>
<text x="67.8" y="183.7">27</text>
<text x="75.7" y="183.6">54</text>
<text x="82.5" y="183.6">142</text>
<text x="91.5" y="183.6">180DN</text>
<text x="107.1" y="183.7">98</text>
<text x="115.6" y="183.7">82</text>
<text x="123.9" y="183.7">116</text>
<text x="133.8" y="183.6">675</text>
<text x="143" y="183.7">157</text>
<text x="153.3" y="183.7">94</text>
<text x="160.3" y="183.7">180CM</text>
<text x="175.7" y="183.7">200</text>
<text x="36.4" y="189.3">C</text>
<text x="44.3" y="189.3">4300</text>
<text x="55.7" y="189.3">3600</text>
<text x="67.8" y="189.3">36</text>
<text x="75.7" y="189.3">72</text>
<text x="82.5" y="189.3">190</text>
<text x="91.5" y="189.3">240DN</text>
<text x="106" y="189.3">130</text>
<text x="114.6" y="189.3">110</text>
<text x="123.9" y="189.3">154</text>
<text x="133.8" y="189.3">900</text>
<text x="143" y="189.3">210</text>
<text x="152.2" y="189.4">124</text>
<text x="160.3" y="189.3">240CM</text>
<text x="175.7" y="189.3">300</text>
</g>
<g font-size="3.5" fill="#231f20">
<text x="18.2" y="269">Infrastructure Management &amp; Delivery Division</text>
<text x="16.7" y="280.6">Designed</text>
<text x="42.7" y="280.6">Checked</text>
<text x="69.7" y="280.6">Scale</text>
<text x="98.5" y="281.3">ACTING PRINCIPAL ENGINEER</text>
<text x="155.6" y="276.1">25/6/13</text>
<text x="157.6" y="281.2">Date</text>
<text x="178.5" y="278.2">Page 4 of 6</text>
<text x="16.9" y="284.8">RH 3/09</text>
<text x="43.2" y="284.8">DJ 03/09</text>
<text x="69.7" y="285.2">Not to Scale</text>
<text x="98.5" y="284.8">(Traffic Engineering)</text>
</g>
<text font-size="3.4" fill="#231f20" x="96.3" y="266.3">ORIGINAL APPROVED AS OFFICIAL TRAFFIC SIGN</text>
</svg>
